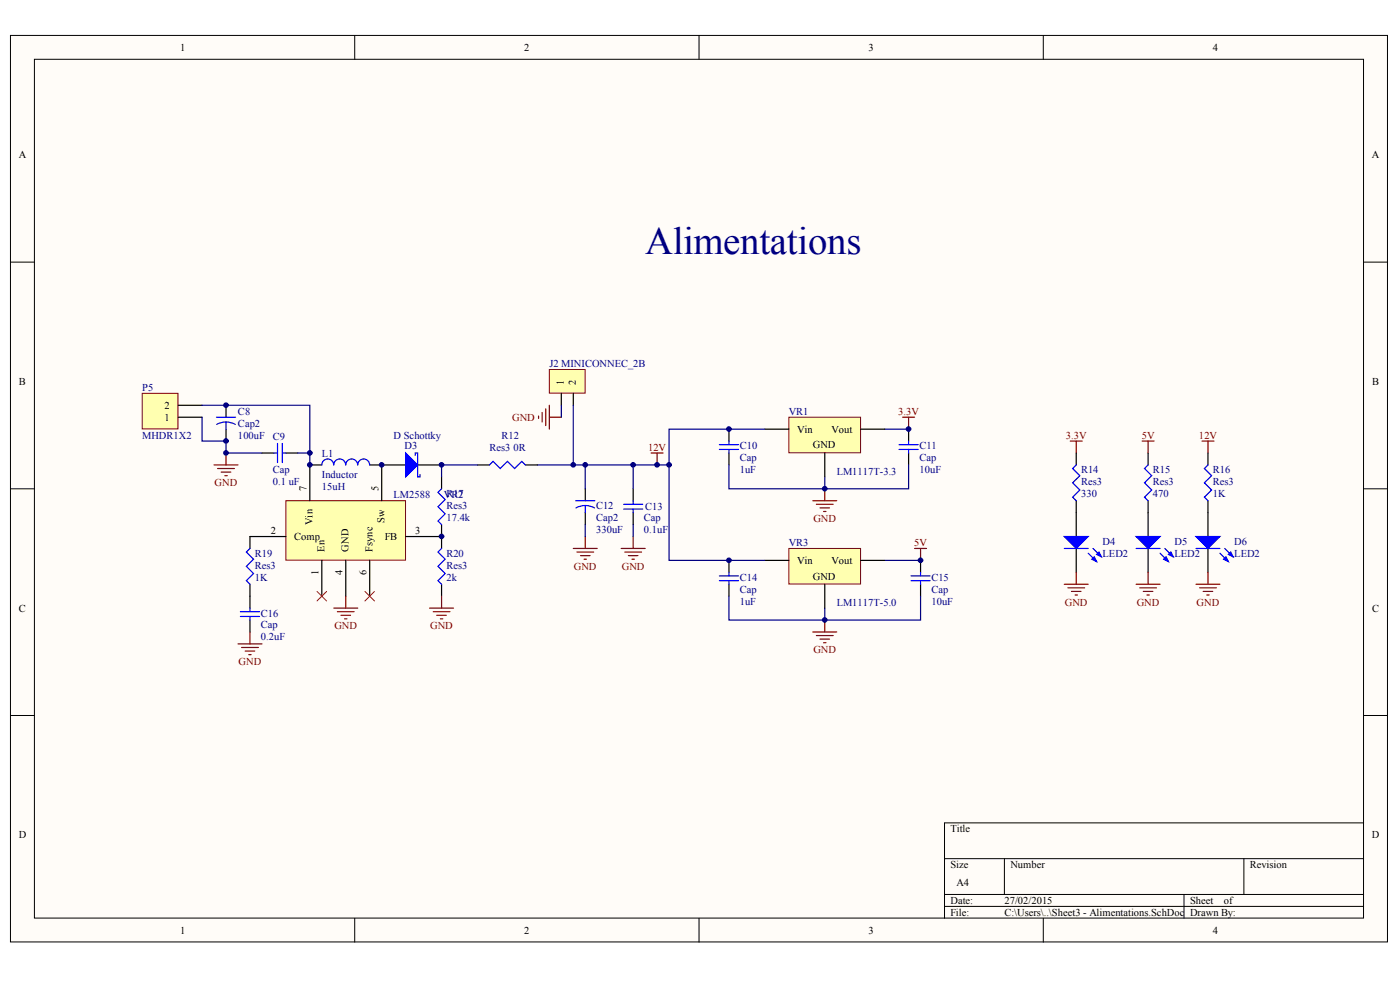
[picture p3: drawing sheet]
<svg xmlns="http://www.w3.org/2000/svg" width="288mm" height="202mm" viewBox="0 0 288 202" stroke-linecap="round" stroke-linejoin="round" font-family="sans-serif">
<g fill="#fffcf8" stroke="#000" stroke-width=".21">
<path d="M2.2 7.3h283.1v186.2h-283.1z"/>
<path d="M7.1 12.2h273.3v176.4h-273.3z"/>
</g>
<g fill="none" stroke="#000" stroke-width=".21">
<path d="M72.9 7.3v4.9M143.7 7.3v4.9M214.5 7.3v4.9M2.2 53.8h4.9M280.4 53.8h4.9M2.2 100.4h4.9M280.4 100.4h4.9M2.2 147h4.9M280.4 147h4.9M194.2 176.4h86.2M206.5 176.4v7.3M255.8 176.4v7.3"/>
<path d="M280.4 169h-86.2v19.6M72.9 188.6v5M143.7 188.6v5M194.2 183.7h86.2M194.2 186.2h86.2M214.5 188.6v5M243.5 183.7v4.9"/>
</g>
<path d="M149.9 88.2v2.4M149.9 93.1v2.4M186.8 88.2v2.4M186.8 93.1v2.4M149.9 115.1v2.5M189.3 115.1v2.5M149.9 120v2.5M189.3 120v2.5" fill="none" stroke="#000" stroke-width=".25"/>
<g fill="none" stroke="#00f" stroke-width=".25">
<path d="M147.9 91.3h4M147.9 92.3h4M149.9 90.6v.7M149.9 92.3v.8M184.9 91.3h3.9M184.9 92.3h3.9M186.8 90.6v.7M186.8 92.3v.8M147.9 118.3h4M147.9 119.3h4M149.9 117.6v.7M149.9 119.3v.7"/>
<path d="M187.3 118.3h4M187.3 119.3h4M189.3 117.6v.7M189.3 119.3v.7"/>
</g>
<path d="M149.9 95.5v4.9h36.9v-4.9M169.6 98v2.4M181.9 88.2h4.9M181.9 115.1h7.4M149.9 122.5v4.9h39.4v-4.9M169.6 124.9v2.5" fill="none" stroke="#000080" stroke-width=".25"/>
<g fill="none" stroke="#800000" stroke-width=".25">
<path d="M185.6 85.7h2.5M186.8 85.7v2.5M167.1 102.9h5M167.9 103.6h3.4M168.6 104.3h2M169.3 105.1h.5M169.6 100.4v2.5M188.1 112.7h2.4M189.3 112.7v2.4M167.1 129.8h5M167.9 130.6h3.4M168.6 131.3h2"/>
<path d="M169.3 132h.5M169.6 127.4v2.4"/>
</g>
<path d="M162.2 85.7h14.8v7.3h-14.8z" fill="#ffffb0" stroke="#800000" stroke-width=".21"/>
<path d="M157.3 88.2h4.9M169.6 93.1v4.9M177 88.2h4.9" fill="none" stroke="#000" stroke-width=".25"/>
<path d="M162.2 112.7h14.8v7.3h-14.8z" fill="#ffffb0" stroke="#800000" stroke-width=".21"/>
<path d="M120.3 100.4v2.5M120.3 105.3v2.5M157.3 115.1h4.9M177 115.1h4.9M169.6 120v4.9" fill="none" stroke="#000" stroke-width=".25"/>
<path d="M137.6 95.5v19.6h19.7M157.3 88.2h-19.7v7.3h-27.1" fill="none" stroke="#000080" stroke-width=".25"/>
<path d="M118.4 102.9h3.9M120.3 103.8l.8 .1 1.2 .4M120.3 103.8l-1.1 .2-.8 .3M120.3 103.8v1.5" fill="none" stroke="#00f" stroke-width=".25"/>
<path d="M117.9 112.7h4.9M118.6 113.4h3.5M119.4 114.1h1.9M120.1 114.9h.5M120.3 110.2v2.5" fill="none" stroke="#800000" stroke-width=".25"/>
<path d="M29.2 80.8h7.4v7.3h-7.4z" fill="#ffffb0" stroke="#800000" stroke-width=".21"/>
<path d="M36.6 85.7h4.9M36.6 83.3h4.9M46.5 83.3v2.4M46.5 88.2v2.4M98.2 95.5h2.4M108 95.5h2.5M130.2 100.4v2.5M130.2 105.3v2.5" fill="none" stroke="#000" stroke-width=".25"/>
<path d="M44.5 85.7h3.9M46.5 86.7l1.2 .2 .7 .3M46.5 86.7l-1.2 .2-.7 .3M46.5 86.7v1.5M100.6 95.5l.8-.7 1.5 1.4 1.4-1.4 1.5 1.4 1.5-1.4 .7 .7M128.2 103.6h4M128.2 104.6h4M130.2 102.9v.7M130.2 104.6v.7" fill="none" stroke="#00f" stroke-width=".25"/>
<path d="M120.3 95.5v4.9M130.2 95.5v4.9" fill="none" stroke="#000080" stroke-width=".25"/>
<path d="M113 75.9h7.3v4.9h-7.3z" fill="#ffffb0" stroke="#800000" stroke-width=".21"/>
<g fill="none" stroke="#000" stroke-width=".25">
<path d="M53.9 93.1h2.4M58.8 93.1h2.4M63.7 95.5h2.5M76 95.5h7.4M85.9 95.5h4.9M90.8 98v2.4M115.4 80.8v2.5M117.9 80.8v2.5M221.3 93.1v2.4M236.1 93.1v2.4M248.4 93.1v2.4M51.4 110.2v2.5"/>
<path d="M90.8 107.8v4.9M221.3 102.9v7.3M221.3 112.7v4.9M236.1 102.9v7.3M236.1 112.7v4.9M248.4 102.9v7.3M248.4 112.7v4.9M51.4 120v4.9M51.4 127.4v2.4M90.8 120v2.5"/>
</g>
<path d="M41.5 83.3h22.2v9.8M41.5 85.7v4.9h5v2.5h7.4M61.2 93.1h2.5v2.4M115.4 83.3v2.4M117.9 83.3v12.2" fill="none" stroke="#000080" stroke-width=".25"/>
<g fill="none" stroke="#800000" stroke-width=".25">
<path d="M44 95.5h4.9M44.7 96.2h3.5M45.5 97h2M46.2 97.7h.5M46.5 93.1v2.4M110.7 85.5v.5M111.5 84.7v2M112.2 84v3.4M113 83.3v4.9M113 85.7h2.4M133.9 93.1h2.4M135.1 93.1v2.4"/>
<path d="M220.1 90.6h2.4M221.3 90.6v2.5M234.8 90.6h2.5M236.1 90.6v2.5M247.2 90.6h2.4M248.4 90.6v2.5M221.3 117.6v2.4M236.1 117.6v2.4M248.4 117.6v2.4M48.9 132.3h5M49.7 133h3.4M50.4 133.7h2"/>
<path d="M51.2 134.5h.4M51.4 129.8v2.5M68.6 124.9h5M69.4 125.7h3.4M70.1 126.4h2M70.8 127.1h.5M71.1 122.5v2.4M88.3 124.9h5M89.1 125.7h3.4M89.8 126.4h2M90.5 127.1h.5M90.8 122.5v2.4"/>
<path d="M218.8 120h5M219.6 120.8h3.4M220.3 121.5h2M221 122.2h.5M233.6 120h4.9M234.3 120.8h3.5M235.1 121.5h2M235.8 122.2h.5M245.9 120h4.9M246.7 120.8h3.4M247.4 121.5h2M248.1 122.2h.5"/>
</g>
<g fill="none" stroke="#00f" stroke-width=".25">
<path d="M56.3 93.1h.8M57.1 91.1v3.9M58 91.1v3.9M58 93.1h.8M73.5 95.5a1.23 1.23 0 0 0-1.2-1.2 1.23 1.23 0 0 0-1.2 1.2 1.23 1.23 0 0 0-1.3-1.2 1.23 1.23 0 0 0-1.2 1.2 1.22 1.22 0 0 0-1.2-1.2 1.22 1.22 0 0 0-1.2 1.2M76 95.5a1.22 1.22 0 0 0-1.2-1.2 1.22 1.22 0 0 0-1.2 1.2M85.4 93.6v-.5h.5v4.9h.5v-.5M221.3 95.5l-.7 .7 1.4 1.5-1.4 1.5 1.4 1.5-1.4 1.4 .7 .8M236.1 95.5l-.8 .7 1.5 1.5-1.5 1.5 1.5 1.5-1.5 1.4 .8 .8M248.4 95.5l-.8 .7 1.5 1.5-1.5 1.5 1.5 1.5-1.5 1.4 .8 .8M51.4 112.7l-.7 .7 1.4 1.5-1.4 1.4 1.4 1.5-1.4 1.5 .7 .7M90.8 112.7l-.7 .7 1.4 1.5-1.4 1.4 1.4 1.5-1.4 1.5 .7 .7"/>
<path d="M90.8 100.4l-.7 .8 1.4 1.4-1.4 1.5 1.4 1.5-1.4 1.4 .7 .8M218.8 112.7h5M223.8 113.7l1.7 1.7M224.7 112.7l1.8 1.7M233.6 112.7h4.9M238.5 113.7l1.8 1.7M239.5 112.7l1.7 1.7M245.9 112.7h4.9M250.8 113.7l1.8 1.7M251.8 112.7l1.8 1.7M49.4 125.7h4M49.4 126.6h4"/>
<path d="M51.4 124.9v.8M51.4 126.6v.8"/>
</g>
<g fill="#00f" stroke="#00f" stroke-width=".25">
<path d="M218.8 110.2h5l-2.5 2.5z"/>
<path d="M224.5 114.9l.5-.5 .5 1z"/>
<path d="M225.5 113.9l.5-.5 .5 1z"/>
<path d="M233.6 110.2h4.9l-2.4 2.5z"/>
<path d="M239.3 114.9l.5-.5 .5 1z"/>
<path d="M240.3 113.9l.4-.5 .5 1z"/>
<path d="M245.9 110.2h4.9l-2.4 2.5z"/>
<path d="M251.6 114.9l.5-.5 .5 1z"/>
<path d="M252.6 113.9l.5-.5 .5 1z"/>
<path d="M83.4 93.1l2.5 2.4-2.5 2.5z"/>
</g>
<path d="M58.8 102.9h24.6v12.2h-24.6z" fill="#ffffb0" stroke="#800000" stroke-width=".21"/>
<path d="M63.7 95.5v7.4M78.5 95.5v7.4M51.4 110.2h7.4M66.2 115.1v7.4M71.1 115.1v7.4M76 115.1v7.4M83.4 110.2h7.4" fill="none" stroke="#000" stroke-width=".25"/>
<path d="M98.2 95.5h-7.4v2.5M120.3 107.8v2.4M130.2 107.8v2.4" fill="none" stroke="#000080" stroke-width=".25"/>
<path d="M127.7 112.7h5M128.5 113.4h3.4M129.2 114.1h2M129.9 114.9h.5M130.2 110.2v2.5" fill="none" stroke="#800000" stroke-width=".25"/>
<path d="M65.2 121.5l2 2M67.2 121.5l-2 2M75 121.5l2 2M77 121.5l-2 2" fill="none" stroke="#f00" stroke-width=".21"/>
<g fill="#000080" stroke="#000080" stroke-width=".21">
<circle cx="46.5" cy="93" r=".47"/>
<circle cx="46.5" cy="90.6" r=".47"/>
<circle cx="46.5" cy="83.2" r=".47"/>
<circle cx="63.7" cy="95.5" r=".47"/>
<circle cx="63.7" cy="93" r=".47"/>
<circle cx="78.5" cy="95.5" r=".47"/>
<circle cx="90.8" cy="110.2" r=".47"/>
<circle cx="90.8" cy="95.5" r=".47"/>
<circle cx="117.9" cy="95.5" r=".47"/>
<circle cx="120.3" cy="95.5" r=".47"/>
<circle cx="130.2" cy="95.5" r=".47"/>
<circle cx="135.1" cy="95.5" r=".47"/>
<circle cx="137.6" cy="95.5" r=".47"/>
<circle cx="149.9" cy="115.1" r=".47"/>
<circle cx="149.9" cy="88.1" r=".47"/>
<circle cx="169.6" cy="127.4" r=".47"/>
<circle cx="169.6" cy="100.4" r=".47"/>
<circle cx="186.8" cy="88.1" r=".47"/>
<circle cx="189.3" cy="115.1" r=".47"/>
</g>
<text font-size="8" fill="#000080" x="132.7" y="52.1">Alimentations</text>
<g font-size="2.2">
<text x="37" y="10.4">1</text>
<text x="107.8" y="10.4">2</text>
<text x="178.6" y="10.4">3</text>
<text x="249.4" y="10.4">4</text>
<text x="3.9" y="32.5">A</text>
<text x="282.1" y="32.5">A</text>
<text x="3.9" y="79.1">B</text>
<text x="282.1" y="79.1">B</text>
<text x="33.8" y="86.5">1</text>
<text x="33.8" y="84">2</text>
<text x="163.9" y="88.9">Vin</text>
<text x="170.9" y="88.9">Vout</text>
<text x="167.1" y="92.1">GND</text>
<text x="55.7" y="109.7">2</text>
<text x="60.5" y="111">Comp</text>
<text x="79.1" y="111">FB</text>
<text x="85.4" y="109.7">3</text>
<text x="163.9" y="115.9">Vin</text>
<text x="167.1" y="119.1">GND</text>
<text x="170.9" y="115.9">Vout</text>
<text x="3.9" y="125.6">C</text>
<text x="282.1" y="125.6">C</text>
<text x="3.9" y="172.2">D</text>
<text x="195.4" y="171">Title</text>
<text x="282.1" y="172.2">D</text>
<text x="195.4" y="178.3">Size</text>
<text x="207.8" y="178.3">Number</text>
<text x="257" y="178.3">Revision</text>
<text x="195.4" y="185.7">Date:</text>
<text x="196.7" y="182">A4</text>
<text x="206.5" y="185.7">27/02/2015</text>
<text x="244.7" y="185.7">Sheet</text>
<text x="251.7" y="185.7">of</text>
<text x="37" y="191.8">1</text>
<text x="107.8" y="191.8">2</text>
<text x="178.6" y="191.8">3</text>
<text x="195.4" y="188.1">File:</text>
<text x="206.5" y="188.1">C:\Users\..\Sheet3 - Alimentations.SchDoc</text>
<text x="244.7" y="188.1">Drawn By:</text>
<text x="249.4" y="191.8">4</text>
</g>
<g font-size="2.2" fill="#000080">
<text x="113" y="75.4">J2 MINICONNEC_2B</text>
<text x="29.2" y="80.3">P5</text>
<text x="48.9" y="85.2">C8</text>
<text x="48.9" y="87.7">Cap2</text>
<text x="162.2" y="85.2">VR1</text>
<text x="29.2" y="90.1">MHDR1X2</text>
<text x="48.9" y="90.1">100uF</text>
<text x="56.1" y="90.4">C9</text>
<text x="66.2" y="93.8">L1</text>
<text x="80.9" y="90.1">D Schottky</text>
<text x="83.2" y="92.3">D3</text>
<text x="100.6" y="92.6">Res3</text>
<text x="103.1" y="90.1">R12</text>
<text x="105.6" y="92.6">0R</text>
<text x="152.1" y="92.3">C10</text>
<text x="152.1" y="94.8">Cap</text>
<text x="189" y="92.3">C11</text>
<text x="189" y="94.8">Cap</text>
<text x="56.1" y="99.7">0.1 uF</text>
<text x="56.1" y="97.2">Cap</text>
<text x="66.2" y="100.7">15uH</text>
<text x="66.2" y="98.2">Inductor</text>
<text x="152.1" y="97.2">1uF</text>
<text x="172.1" y="97.5">LM1117T-3.3</text>
<text x="189" y="97.2">10uF</text>
<text x="222.3" y="97.2">R14</text>
<text x="222.3" y="99.7">Res3</text>
<text x="237.1" y="97.2">R15</text>
<text x="237.1" y="99.7">Res3</text>
<text x="249.4" y="97.2">R16</text>
<text x="249.4" y="99.7">Res3</text>
<text x="80.9" y="102.4">LM2588</text>
<text x="91.3" y="102.4">VR2</text>
<text x="91.8" y="107">17.4k</text>
<text x="91.8" y="102.1">R17</text>
<text x="91.8" y="104.6">Res3</text>
<text x="122.6" y="104.6">C12</text>
<text x="122.6" y="107">Cap2</text>
<text x="132.4" y="107">Cap</text>
<text x="132.7" y="104.8">C13</text>
<text x="222.3" y="102.1">330</text>
<text x="237.1" y="102.1">470</text>
<text x="249.4" y="102.1">1K</text>
<text x="122.6" y="109.5">330uF</text>
<text x="132.4" y="109.5">0.1uF</text>
<text x="162.2" y="112.2">VR3</text>
<text x="226.7" y="111.9">D4</text>
<text x="241.5" y="111.9">D5</text>
<text x="253.8" y="111.9">D6</text>
<text x="52.4" y="119.3">1K</text>
<text x="52.4" y="114.4">R19</text>
<text x="52.4" y="116.8">Res3</text>
<text x="91.8" y="119.3">2k</text>
<text x="91.8" y="114.4">R20</text>
<text x="91.8" y="116.8">Res3</text>
<text x="152.1" y="119.3">C14</text>
<text x="191.5" y="119.3">C15</text>
<text x="226.7" y="114.4">LED2</text>
<text x="241.5" y="114.4">LED2</text>
<text x="253.8" y="114.4">LED2</text>
<text x="152.1" y="124.2">1uF</text>
<text x="152.1" y="121.7">Cap</text>
<text x="172.1" y="124.4">LM1117T-5.0</text>
<text x="191.5" y="124.2">10uF</text>
<text x="191.5" y="121.7">Cap</text>
<text x="53.6" y="131.6">0.2uF</text>
<text x="53.6" y="126.7">C16</text>
<text x="53.6" y="129.1">Cap</text>
</g>
<g font-size="2.2" fill="#800000">
<text x="105.3" y="86.5">GND</text>
<text x="184.7" y="85.2">3.3V</text>
<text x="133.3" y="92.6">12V</text>
<text x="219.2" y="90.1">3.3V</text>
<text x="234.8" y="90.1">5V</text>
<text x="246.5" y="90.1">12V</text>
<text x="44.1" y="99.9">GND</text>
<text x="167.2" y="107.2">GND</text>
<text x="188" y="112.2">5V</text>
<text x="118" y="117">GND</text>
<text x="127.9" y="117">GND</text>
<text x="219" y="124.4">GND</text>
<text x="233.7" y="124.4">GND</text>
<text x="246" y="124.4">GND</text>
<text x="68.8" y="129.3">GND</text>
<text x="88.5" y="129.3">GND</text>
<text x="49.1" y="136.7">GND</text>
<text x="167.2" y="134.2">GND</text>
</g>
<g font-size="2.1">
<text x="116" y="79.1" transform="rotate(-90 116 79.1)">1</text>
<text x="118.4" y="79.1" transform="rotate(-90 118.4 79.1)">2</text>
<text x="63" y="100.9" transform="rotate(-90 63 100.9)">7</text>
<text x="77.8" y="100.9" transform="rotate(-90 77.8 100.9)">5</text>
<text x="64.3" y="107.9" transform="rotate(-90 64.3 107.9)">Vin</text>
<text x="79" y="107.4" transform="rotate(-90 79 107.4)">Sw</text>
<text x="66.7" y="113.4" transform="rotate(-90 66.7 113.4)">En</text>
<text x="71.6" y="113.4" transform="rotate(-90 71.6 113.4)">GND</text>
<text x="76.6" y="113.4" transform="rotate(-90 76.6 113.4)">Fsync</text>
<text x="65.5" y="118.2" transform="rotate(-90 65.5 118.2)">1</text>
<text x="70.4" y="118.2" transform="rotate(-90 70.4 118.2)">4</text>
<text x="75.3" y="118.2" transform="rotate(-90 75.3 118.2)">6</text>
</g>
</svg>
